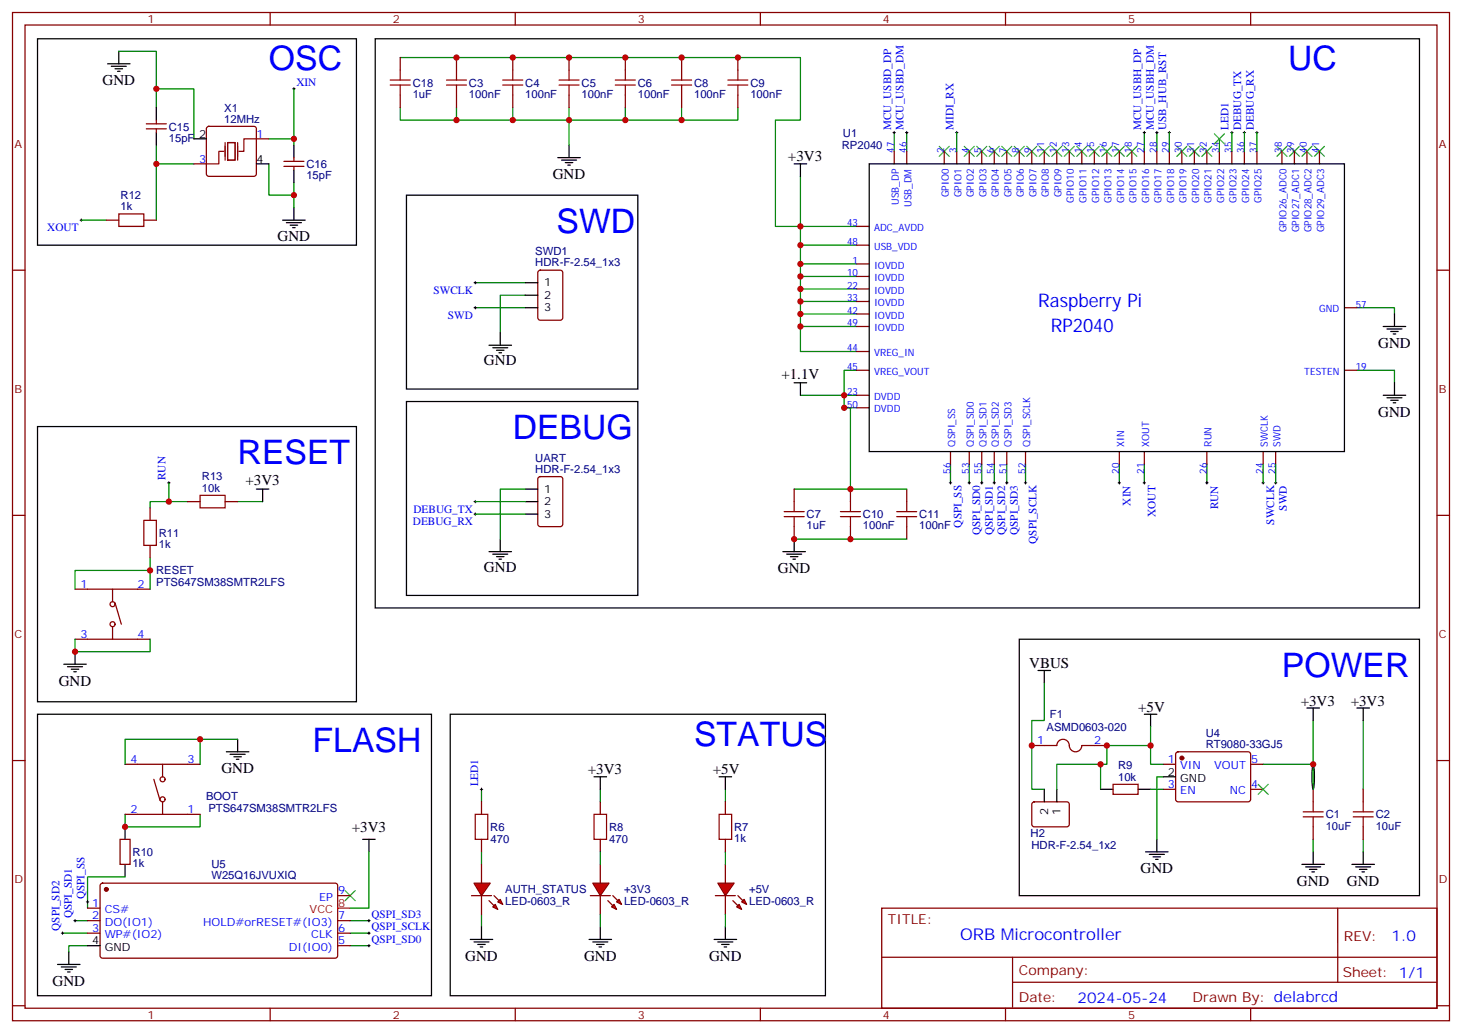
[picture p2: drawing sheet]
<svg xmlns="http://www.w3.org/2000/svg" width="412mm" height="292mm" viewBox="0 0 412 292" stroke-linecap="round" stroke-linejoin="round" font-family="sans-serif">
<g fill="none" stroke="#870000" stroke-width=".35">
<path d="M3.5 3.5h405.4v284.4h-405.4zM7.1 7.1h398.2v277.2h-398.2zM76.2 3.5v3.6M112.9 16.2v3.6M128.8 16.2v3.6M144.6 16.2v3.6M145.3 3.5v3.6M160.5 16.2v3.6M176.4 16.2v3.6M192.3 16.2v3.6M208.1 16.2v3.6M214.5 3.5v3.6"/>
<path d="M283.6 3.5v3.6M352.8 3.5v3.6M41.3 36.3h5.6M41.3 34.9h5.6M44.1 33.9v1M44.1 36.3v1.1M58.4 35.8l.5-.2h12.7l.5 .2 .2 .5v12.7l-.2 .5-.5 .2h-12.7l-.5-.2-.2-.5v-12.7zM72.3 39.2h3.5M112.9 26.8v3.5M128.8 26.8v3.5M144.6 26.8v3.5M160.5 26.8v3.5"/>
<path d="M176.4 26.8v3.5M192.3 26.8v3.5M208.1 26.8v3.5M54.7 46.2h3.5M80.1 46.9h5.6M80.1 45.5h5.6M82.9 44.4v1.1M82.9 46.9v1.1M252.2 42.7v3.5M255.8 42.7v3.5M266.3 42.7v3.5M269.9 42.7v3.5"/>
<path d="M273.4 42.7v3.5M276.9 42.7v3.5M280.5 42.7v3.5M284 42.7v3.5M287.5 42.7v3.5M291 42.7v3.5M294.6 42.7v3.5M298.1 42.7v3.5M301.6 42.7v3.5M305.2 42.7v3.5M308.7 42.7v3.5M312.2 42.7v3.5"/>
<path d="M315.7 42.7v3.5M319.3 42.7v3.5M322.8 42.7v3.5M326.3 42.7v3.5M329.8 42.7v3.5M333.4 42.7v3.5M336.9 42.7v3.5M340.4 42.7v3.5M344 42.7v3.5M347.5 42.7v3.5M351 42.7v3.5M354.5 42.7v3.5"/>
<path d="M361.6 42.7v3.5M365.1 42.7v3.5M368.7 42.7v3.5M372.2 42.7v3.5M3.5 76.2h3.6M241.7 69.1h3.5M241.7 63.9h3.5M241.7 78h3.5M241.7 74.4h3.5M405.3 76.2h3.6M241.7 92.1h3.5M241.7 99.1h3.5"/>
<path d="M241.7 88.5h3.5M241.7 85h3.5M241.7 81.5h3.5M379.2 86.8h3.6M241.7 115h3.5M241.7 104.4h3.5M241.7 111.5h3.5M379.2 104.4h3.6M224 137.9v3.6M239.9 137.9v3.6M255.8 137.9v3.6M268.1 127.4v3.5"/>
<path d="M273.4 127.4v3.5M276.9 127.4v3.5M280.5 127.4v3.5M284 127.4v3.5M289.3 127.4v3.5M315.7 127.4v3.5M322.8 127.4v3.5M340.4 127.4v3.5M356.3 127.4v3.5M359.8 127.4v3.5M3.5 145.3h3.6M224 148.5v3.5"/>
<path d="M239.9 148.5v3.5M255.8 148.5v3.5M405.3 145.3h3.6M21.2 166.2h21.1M31.7 166.2v3.5M31.7 176.7v3.6M32.5 170l1.7 6M21.2 180.3h21.1M3.5 214.5h3.6M35.3 215.5h21.1M43.4 219.8l1.8 6M45.9 215.5v3.6"/>
<path d="M291 210.3h7.1a1.82 1.82 0 0 1 2.1-1.8 1.82 1.82 0 0 1 1.5 2.2 1.76 1.76 0 0 0 1.9 1.3 1.76 1.76 0 0 0 1.6-1.7h7M328.1 215.5h3.5M331.8 212.2l.5-.2 20 .1 .5 .6-.1 13-.6 .4h-20.1l-.4-.7v-12.7zM352.8 215.5h3.5M405.3 214.5h3.6M33.9 236.7h2.8v7.1h-2.8zM35.3 229.7h21.1M45.9 226.1v3.6M291.3 226.3l.4-.2 9.5 .1 .4 .6v6l-.7 .4-9.4-.1-.5-.6v-5.7zM314 221.2h7v2.8h-7zM328.1 222.6h3.5M352.8 222.6h3.5"/>
<path d="M370.4 222.6v3.5M370.4 233.2v3.5M384.5 222.6v3.5M384.5 233.2v3.5M24.7 256.1h3.5M24.7 259.6h3.5M28.5 249.3l.4-.2h65.9l.4 .7v20l-.7 .4h-65.8l-.5-.7v-19.7zM95.2 259.6h3.6M95.2 252.6h3.6M248.7 256.1h156.6v28.2h-156.6zM377.3 256.1v20.9M24.7 263.2h3.5"/>
<path d="M95.2 263.2h3.6M95.2 266.7h3.6M248.7 270h156.5M285.6 277h119.6M285.6 270v14.1M3.5 283.6h3.6M76.2 284.3v3.6M145.3 284.3v3.6M214.5 284.3v3.6M283.6 284.3v3.6M352.8 284.3v3.6M405.3 283.6h3.6"/>
<circle cx="31.8" cy="170.4" r=".71"/>
<circle cx="31.8" cy="176" r=".71"/>
<circle cx="45.9" cy="219.8" r=".71"/>
<circle cx="45.9" cy="225.4" r=".71"/>
</g>
<g fill="none" stroke="#008700" stroke-width=".35">
<path d="M33.5 14.5h10.6v15.8M112.9 16.2h112.9v17.7h-7.1v30h7.1v-14.2M44.1 25h10.6v14.2M82.9 25v14.2h-7.1M82.9 39.2v1.7M112.9 30.3v3.6h95.2v-3.6M128.8 30.3v3.6M144.6 30.3v3.6M160.5 30.3v10.6M176.4 30.3v3.6M192.3 30.3v3.6M252.2 37.4v5.3"/>
<path d="M255.8 37.4v5.3M269.9 37.4v5.3M322.8 37.4v5.3M326.3 37.4v5.3M44.1 40.9v5.3M54.7 46.2h-10.6v15.9M75.8 46.2v8.8h7.1M82.9 51.5v7.1M22.9 62.1h7.1M225.8 74.4v24.7h15.9M225.8 69.1v5.3h15.9M225.8 78h15.9"/>
<path d="M241.7 63.9h-15.9v5.2h15.9M225.8 92.1h15.9M225.8 88.5h15.9M225.8 85h15.9M225.8 81.5h15.9M382.8 86.8h10.5v1.7M225.8 111.5h12.3v3.5h3.6M238.1 115h1.8v22.9h-15.9M241.7 104.4h-3.6v7.1h3.6M382.8 104.4h10.5v3.5M47.6 136.2v5.3M239.9 137.9h15.9"/>
<path d="M268.1 130.9v5.3M273.4 130.9v5.3M276.9 130.9v5.3M280.5 130.9v5.3M284 130.9v5.3M289.3 130.9v5.3M315.7 130.9v5.3M322.8 130.9v5.3M340.4 130.9v5.3M356.3 130.9v5.3M359.8 130.9v5.3M42.3 157.3v8.9"/>
<path d="M52.9 141.5h-10.6v1.7M67 141.5h7.1M224 152h31.8M42.3 160.9h-21.1v5.3M21.2 180.3v3.5h21.1v-3.5M294.6 192.6v10.6h-3.6v19.4h3.6M56.4 208.5v7M67 208.5h-31.7v7M310.4 215.5h-12.3v7.1M324.6 205v5.3M328.1 219.1h-1.8v17.6M328.1 215.5h-3.5v-5.2h-12.4v5.2h-1.8v7.1"/>
<path d="M370.4 203.2v12.3h-14.1M370.4 215.5v7.1M384.5 203.2v19.4M35.3 229.7v3.5h21.1v-3.5M135.8 222.6v3.5M324.6 222.6h3.5M370.4 236.7v3.5M384.5 236.7v3.5M21.2 259.6h3.5M35.3 247.3h-10.6v8.8M98.8 259.6h5.3M104.1 240.2v15.9h-5.3"/>
<path d="M135.8 240.2v3.6M135.8 257.9v3.5M17.6 263.2h7.1M24.7 266.7h-5.3v1.8M98.8 266.7h5.3M98.8 263.2h5.3"/>
</g>
<g fill="none" stroke="#000" stroke-width=".35">
<path d="M10.6 10.9h89.9v58.2h-89.9zM30.3 18h6.4M31.4 18.7h4.2M32.5 19.4h2.1M33.5 14.5v3.5M105.8 10.9h294.6v160.5h-294.6zM33.2 20.1h.7M44.1 30.3v3.6M44.1 37.4v3.5M54.7 39.2h3.5M72.3 46.2h3.5M82.9 40.9v3.5"/>
<path d="M82.9 48v3.5M82.9 58.6v3.5M157.3 44.4h6.4M158.4 45.2h4.2M159.5 45.9h2.1M160.2 46.6h.7M160.5 40.9v3.5M224 46.2h3.5M225.8 46.2v3.5M245.2 46.2h134v81.2h-134zM79.7 62.1h6.4M80.8 62.8h4.2"/>
<path d="M81.8 63.5h2.2M82.5 64.2h.8M390.2 92.1h6.3M391.2 92.8h4.3M392.3 93.5h2.1M393 94.2h.7M393.3 88.5v3.6M224 107.9h3.5M225.8 107.9v3.6M390.2 111.5h6.3M391.2 112.2h4.3M392.3 112.9h2.1"/>
<path d="M393 113.6h.7M393.3 107.9v3.6M10.6 120.3h89.9v77.6h-89.9zM72.3 137.9h3.5M74.1 137.9v3.6M220.8 155.6h6.4M221.9 156.3h4.2M223 157h2.1M223.7 157.7h.7M224 152v3.6M18 187.3h6.3M19 188h4.3"/>
<path d="M20.1 188.7h2.1M20.8 189.4h.7M21.2 183.8v3.5M287.5 180.3h112.9v72.3h-112.9zM292.8 189.1h3.5M294.6 189.1v3.5M368.7 199.7h3.5M370.4 199.7v3.5M382.8 199.7h3.5M384.5 199.7v3.5M10.6 201.4h111.1v79.4h-111.1zM63.9 212h6.3"/>
<path d="M64.9 212.7h4.2M66 213.4h2.1M66.7 214.1h.7M67 208.5v3.5M127 201.4h105.8v79.4h-105.8zM322.8 201.4h3.5M324.6 201.4v3.6M328.1 219.1h3.5M370.4 215.5a17.8 17.8 0 0 1 0 7.1 17.8 17.8 0 0 1 0-7.1zM35.3 233.2v3.5M102.3 236.7h3.5M104.1 236.7v3.5"/>
<path d="M294.6 222.6v3.5M298.1 222.6v3.5M310.4 222.6h3.6M321 222.6h3.6M326.3 236.7v3.5M35.3 243.8v3.5M323.1 240.2h6.4M324.2 240.9h4.2M325.3 241.7h2.1M326 242.4h.7M367.2 243.8h6.4M368.3 244.5h4.2"/>
<path d="M369.4 245.2h2.1M370.1 245.9h.7M370.4 240.2v3.6M381.4 243.8h6.3M382.4 244.5h4.2M383.5 245.2h2.1M384.2 245.9h.7M384.5 240.2v3.6M16.2 272h6.4M17.3 272.7h4.2M18.3 273.4h2.2M19 274.1h.8"/>
<path d="M19.4 268.5v3.5M24.7 266.7h3.5M132.6 264.9h6.4M133.7 265.6h4.2M134.8 266.3h2.1M135.5 267.1h.7M135.8 261.4v3.5"/>
</g>
<g fill="none" stroke="#3c3" stroke-width=".35">
<path d="M264.9 41.3l2.9 2.8M267.8 41.3l-2.9 2.8M272 41.3l2.8 2.8M274.8 41.3l-2.8 2.8M275.5 41.3l2.8 2.8M278.3 41.3l-2.8 2.8M279 41.3l2.9 2.8M281.9 41.3l-2.9 2.8M282.6 41.3l2.8 2.8M285.4 41.3l-2.8 2.8M286.1 41.3l2.8 2.8M288.9 41.3l-2.8 2.8"/>
<path d="M289.6 41.3l2.9 2.8M292.5 41.3l-2.9 2.8M293.2 41.3l2.8 2.8M296 41.3l-2.8 2.8M296.7 41.3l2.8 2.8M299.5 41.3l-2.8 2.8M300.2 41.3l2.8 2.8M303 41.3l-2.8 2.8M303.7 41.3l2.9 2.8M306.6 41.3l-2.9 2.8M307.3 41.3l2.8 2.8M310.1 41.3l-2.8 2.8"/>
<path d="M310.8 41.3l2.8 2.8M313.6 41.3l-2.8 2.8M314.3 41.3l2.8 2.8M317.1 41.3l-2.8 2.8M317.9 41.3l2.8 2.8M320.7 41.3l-2.8 2.8M332 41.3l2.8 2.8M334.8 41.3l-2.8 2.8M335.5 41.3l2.8 2.8M338.3 41.3l-2.8 2.8M339 41.3l2.8 2.8M341.8 41.3l-2.8 2.8"/>
<path d="M360.2 41.3l2.8 2.8M363 41.3l-2.8 2.8M363.7 41.3l2.8 2.8M366.5 41.3l-2.8 2.8M367.2 41.3l2.9 2.8M370.1 41.3l-2.9 2.8M370.8 41.3l2.8 2.8M373.6 41.3l-2.8 2.8M354.9 221.2l2.8 2.8M357.7 221.2l-2.8 2.8M97.4 251.2l2.8 2.8M100.2 251.2l-2.8 2.8"/>
</g>
<g fill="none" stroke="#000" stroke-width=".28">
<path d="M82.5 25h.8M82.9 24.7v.7M251.9 37.4h.7M252.2 37v.7M255.4 37.4h.7M255.8 37v.7M269.5 37.4h.7M269.9 37v.7M322.4 37.4h.7M322.8 37v.7M326 37.4h.7M326.3 37v.7"/>
<path d="M22.6 62.1h.7M22.9 61.7v.7M47.3 136.2h.7M47.6 135.8v.7M267.8 136.2h.7M268.1 135.8v.7M273 136.2h.8M273.4 135.8v.7M276.6 136.2h.7M276.9 135.8v.7M280.1 136.2h.7M280.5 135.8v.7"/>
<path d="M283.6 136.2h.7M284 135.8v.7M288.9 136.2h.7M289.3 135.8v.7M315.4 136.2h.7M315.7 135.8v.7M322.4 136.2h.7M322.8 135.8v.7M340.1 136.2h.7M340.4 135.8v.7M356 136.2h.7M356.3 135.8v.7"/>
<path d="M359.5 136.2h.7M359.8 135.8v.7M135.5 222.6h.7M135.8 222.2v.8M20.8 259.6h.7M21.2 259.3v.7M24.3 254.4h.7M24.7 254v.7M103.7 259.6h.7M104.1 259.3v.7M17.3 263.2h.7M17.6 262.8v.7"/>
<path d="M103.7 266.7h.7M103.7 263.2h.7M104.1 262.8v.7M104.1 266.3v.8"/>
</g>
<g fill="#870000" stroke="#870000" stroke-width=".35">
<circle cx="30" cy="250.8" r=".53"/>
<circle cx="333.4" cy="213.8" r=".53"/>
</g>
<path d="M95.2 256.1h3.6" fill="none" stroke="#f00" stroke-width=".35"/>
<path d="M72.3 39.2h-3.5v3.5h-1.4M63.1 42.7h-1.4v3.5h-3.5M63.5 40.2v5M64.2 40.2h2.1v5h-2.1zM67 40.2v5" fill="none" stroke="#870012" stroke-width=".35"/>
<g fill="none" stroke="#a10000" stroke-width=".35">
<path d="M112.9 19.8v2.8M128.8 19.8v2.8M144.6 19.8v2.8M160.5 19.8v2.8M176.4 19.8v2.8M192.3 19.8v2.8M208.1 19.8v2.8M110.1 24h5.6M110.1 22.6h5.6M112.9 24v2.8M125.9 24h5.7M125.9 22.6h5.7"/>
<path d="M128.8 24v2.8M141.8 24h5.7M141.8 22.6h5.7M144.6 24v2.8M157.7 24h5.6M157.7 22.6h5.6M160.5 24v2.8M173.6 24h5.6M173.6 22.6h5.6M176.4 24v2.8M189.4 24h5.7M189.4 22.6h5.7"/>
<path d="M192.3 24v2.8M205.3 24h5.7M205.3 22.6h5.7M208.1 24v2.8M221.2 145.7h5.6M221.2 144.3h5.6M224 141.5v2.8M224 145.7v2.8M237.1 145.7h5.6M237.1 144.3h5.6M239.9 141.5v2.8M239.9 145.7v2.8"/>
<path d="M252.9 145.7h5.7M252.9 144.3h5.7M255.8 141.5v2.8M255.8 145.7v2.8M367.6 229h5.6M367.6 230.4h5.6M370.4 226.1v2.9M370.4 230.4v2.8M381.7 229h5.6M381.7 230.4h5.6M384.5 226.1v2.9M384.5 230.4v2.8"/>
</g>
<g fill="#f00" stroke="#870000" stroke-width=".35">
<path d="M133.7 249.1h4.6l-2.5 3.5z"/>
<path d="M133 252.6h5.6z"/>
</g>
<g fill="#870000" stroke="#870000" stroke-width=".35">
<path d="M139.3 252.6l1.5 1.4z"/>
<path d="M137.9 254l1.4 1.4z"/>
</g>
<g fill="#f00" stroke="#870000" stroke-width=".35">
<path d="M140.4 254.4l.7-.8 .7 1.5z"/>
<path d="M139 255.8l.7-.7 .7 1.4z"/>
</g>
<path d="M135.8 243.8v5.3M135.8 252.6v5.3" fill="none" stroke="#870000" stroke-width=".35"/>
<g fill="#f00" stroke="#870000" stroke-width=".35">
<path d="M202.5 249.1h4.6l-2.5 3.5z"/>
<path d="M201.8 252.6h5.6z"/>
</g>
<g fill="#870000" stroke="#870000" stroke-width=".35">
<path d="M208.1 252.6l1.4 1.4z"/>
<path d="M206.7 254l1.4 1.4z"/>
</g>
<g fill="#f00" stroke="#870000" stroke-width=".35">
<path d="M209.2 254.4l.7-.8 .7 1.5z"/>
<path d="M207.8 255.8l.7-.7 .7 1.4z"/>
</g>
<path d="M151.9 76.4l.5-.2h5.6l.7 .4v13l-.4 .7h-5.9l-.7-.5v-12.9zM151.9 134.6l.5-.2h5.6l.7 .4v13l-.4 .7h-5.9l-.7-.4v-13zM135.8 226.1v3.6M135.8 236.7v3.5M169.3 226.1v3.6M169.3 236.7v3.5M204.6 226.1v3.6M204.6 236.7v3.5M204.6 243.8v5.3M204.6 252.6v5.3" fill="none" stroke="#870000" stroke-width=".35"/>
<path d="M347.5 37.4v5.3M351 37.4v5.3M354.5 37.4v5.3M134.1 79.7h14.1M134.1 86.8h14.1M148.2 83.3h-7.1v10.5M148.2 137.9h-7.1v14.1M134.1 145h14.1M204.6 222.6v3.5M204.6 240.2v3.6M204.6 257.9v3.5" fill="none" stroke="#008700" stroke-width=".35"/>
<g fill="none" stroke="#000" stroke-width=".35">
<path d="M114.7 55h65.2v54.7h-65.2zM148.2 79.7h3.5M137.9 97.4h6.4M139 98.1h4.2M140.1 98.8h2.1M140.8 99.5h.7M141.1 93.8v3.6M148.2 86.8h3.5M148.2 83.3h3.5M114.7 113.2h65.2v54.7h-65.2zM148.2 137.9h3.5M137.9 155.6h6.4"/>
<path d="M139 156.3h4.2M140.1 157h2.1M140.8 157.7h.7M141.1 152v3.6M148.2 145h3.5M148.2 141.5h3.5M202.8 219.1h3.6M204.6 219.1v3.5M201.4 264.9h6.4M202.5 265.6h4.2M203.6 266.3h2.1M204.3 267.1h.7"/>
<path d="M204.6 261.4v3.5"/>
</g>
<g fill="none" stroke="#000" stroke-width=".28">
<path d="M347.1 37.4h.7M347.5 37v.7M350.7 37.4h.7M351 37v.7M354.2 37.4h.7M354.5 37v.7M133.7 79.7h.7M134.1 79.4v.7M133.7 86.8h.7M134.1 86.4v.7M133.7 141.5h.7M133.7 145h.7"/>
<path d="M134.1 141.1v.7M134.1 144.6v.7"/>
</g>
<path d="M134.1 229.7h3.5v7h-3.5zM167.6 229.7h3.5v7h-3.5zM202.8 229.7h3.6v7h-3.6z" fill="none" stroke="#a10000" stroke-width=".35"/>
<g fill="#f00" stroke="#870000" stroke-width=".35">
<path d="M167.2 249.1h4.6l-2.5 3.5z"/>
<path d="M166.5 252.6h5.7z"/>
</g>
<g fill="#870000" stroke="#870000" stroke-width=".35">
<path d="M172.9 252.6l1.4 1.4z"/>
<path d="M171.4 254l1.5 1.4z"/>
</g>
<g fill="#f00" stroke="#870000" stroke-width=".35">
<path d="M173.9 254.4l.7-.8 .7 1.5z"/>
<path d="M172.5 255.8l.7-.7 .7 1.4z"/>
</g>
<path d="M30 62.1h3.5M40.6 62.1h3.5M42.3 143.2v3.6M42.3 153.8v3.5M52.9 141.5h3.5M63.5 141.5h3.5M169.3 243.8v5.3M169.3 252.6v5.3" fill="none" stroke="#870000" stroke-width=".35"/>
<path d="M329.8 37.4v5.3M344 39.2v3.5M134.1 141.5h14.1M169.3 222.6v3.5M169.3 240.2v3.6M169.3 257.9v3.5" fill="none" stroke="#008700" stroke-width=".35"/>
<path d="M167.6 219.1h3.5M169.3 219.1v3.5M166.2 264.9h6.3M167.2 265.6h4.2M168.3 266.3h2.1M169 267.1h.7M169.3 261.4v3.5" fill="none" stroke="#000" stroke-width=".35"/>
<path d="M33.5 60.3h7.1v3.6h-7.1zM56.4 139.7h7.1v3.5h-7.1zM40.6 146.8h3.5v7h-3.5z" fill="none" stroke="#a10000" stroke-width=".35"/>
<path d="M329.5 37.4h.7M329.8 37v.7" fill="none" stroke="#000" stroke-width=".28"/>
<path d="M342.5 37.7l2.9 2.9M345.4 37.7l-2.9 2.9" fill="none" stroke="#3c3" stroke-width=".35"/>
<g fill="#c00">
<circle cx="225.8" cy="69.1" r=".88"/>
<circle cx="225.8" cy="63.9" r=".88"/>
<circle cx="238.1" cy="111.5" r=".88"/>
<circle cx="238.1" cy="115" r=".88"/>
<circle cx="225.8" cy="74.4" r=".88"/>
<circle cx="225.8" cy="92.1" r=".88"/>
<circle cx="225.8" cy="88.5" r=".88"/>
<circle cx="225.8" cy="85" r=".88"/>
<circle cx="225.8" cy="81.5" r=".88"/>
<circle cx="225.8" cy="78" r=".88"/>
<circle cx="56.4" cy="208.5" r=".88"/>
<circle cx="35.3" cy="233.2" r=".88"/>
<circle cx="47.6" cy="141.5" r=".88"/>
<circle cx="21.2" cy="183.8" r=".88"/>
<circle cx="42.3" cy="160.9" r=".88"/>
<circle cx="82.9" cy="55" r=".88"/>
<circle cx="44.1" cy="25" r=".88"/>
<circle cx="44.1" cy="46.2" r=".88"/>
<circle cx="192.3" cy="33.9" r=".88"/>
<circle cx="176.4" cy="33.9" r=".88"/>
<circle cx="160.5" cy="33.9" r=".88"/>
<circle cx="144.6" cy="33.9" r=".88"/>
<circle cx="128.8" cy="33.9" r=".88"/>
<circle cx="312.2" cy="210.3" r=".88"/>
<circle cx="291" cy="210.3" r=".88"/>
<circle cx="310.4" cy="215.5" r=".88"/>
<circle cx="370.4" cy="215.5" r=".88"/>
<circle cx="324.6" cy="210.3" r=".88"/>
<circle cx="82.9" cy="39.2" r=".88"/>
<circle cx="128.8" cy="16.2" r=".88"/>
<circle cx="144.6" cy="16.2" r=".88"/>
<circle cx="160.5" cy="16.2" r=".88"/>
<circle cx="176.4" cy="16.2" r=".88"/>
<circle cx="192.3" cy="16.2" r=".88"/>
<circle cx="208.1" cy="16.2" r=".88"/>
<circle cx="239.9" cy="137.9" r=".88"/>
<circle cx="224" cy="152" r=".88"/>
<circle cx="239.9" cy="152" r=".88"/>
</g>
<g font-size="9.5" fill="#00f">
<text x="75.8" y="19.8">OSC</text>
<text x="363.4" y="19.8">UC</text>
<text x="157" y="65.6">SWD</text>
<text x="144.6" y="123.8">DEBUG</text>
<text x="67" y="130.9">RESET</text>
<text x="361.6" y="190.9">POWER</text>
<text x="88.2" y="212">FLASH</text>
<text x="195.8" y="210.3">STATUS</text>
</g>
<g font-size="5.3" fill="#00f">
<text x="292.9" y="86.5">Raspberry Pi</text>
<text x="296.4" y="93.5">RP2040</text>
</g>
<text font-size="4.6" fill="#00f" x="270.8" y="265.1">ORB Microcontroller</text>
<g font-size="4.2">
<text x="28.9" y="24.1">GND</text>
<text x="222.2" y="45.5">+3V3</text>
<text x="155.9" y="50.5">GND</text>
<text x="78.3" y="68.1">GND</text>
<text x="388.8" y="98.2">GND</text>
<text x="136.5" y="103">GND</text>
<text x="220.4" y="106.9">+1.1V</text>
<text x="388.8" y="117.6">GND</text>
<text x="69.2" y="136.9">+3V3</text>
<text x="136.5" y="161.2">GND</text>
<text x="219.4" y="161.7">GND</text>
<text x="290.3" y="188.4">VBUS</text>
<text x="16.6" y="193.4">GND</text>
<text x="321" y="200.7">+5V</text>
<text x="366.9" y="199">+3V3</text>
<text x="381" y="199">+3V3</text>
<text x="62.4" y="218.1">GND</text>
<text x="165.8" y="218.4">+3V3</text>
<text x="201.1" y="218.4">+5V</text>
<text x="99.2" y="234.6">+3V3</text>
<text x="321.7" y="246.2">GND</text>
<text x="365.8" y="249.8">GND</text>
<text x="379.9" y="249.8">GND</text>
<text x="131.2" y="271">GND</text>
<text x="164.8" y="271">GND</text>
<text x="200" y="271">GND</text>
<text x="14.8" y="278">GND</text>
</g>
<g font-size="4.2" fill="#00f">
<text x="392.5" y="265.4">1.0</text>
<text x="304" y="282.7">2024-05-24</text>
</g>
<g font-size="3.9" fill="#800">
<text x="250.5" y="260.7">TITLE:</text>
<text x="379.1" y="265.4">REV:</text>
<text x="287.4" y="274.9">Company:</text>
<text x="378.7" y="275.5">Sheet: 1/1</text>
<text x="287.4" y="282.6">Date:</text>
<text x="336.4" y="282.7">Drawn By: delabrcd</text>
</g>
<g font-size="3.2" fill="#800">
<text x="41.6" y="6.5">1</text>
<text x="110.8" y="6.5">2</text>
<text x="179.9" y="6.5">3</text>
<text x="249.1" y="6.5">4</text>
<text x="318.2" y="6.5">5</text>
<text x="4.1" y="41.6">A</text>
<text x="405.9" y="41.6">A</text>
<text x="4.1" y="110.8">B</text>
<text x="405.9" y="110.8">B</text>
<text x="4.1" y="179.9">C</text>
<text x="405.9" y="179.9">C</text>
<text x="4.1" y="249.1">D</text>
<text x="405.9" y="249.1">D</text>
<text x="41.6" y="287.3">1</text>
<text x="110.8" y="287.3">2</text>
<text x="179.9" y="287.3">3</text>
<text x="249.1" y="287.3">4</text>
<text x="318.2" y="287.3">5</text>
</g>
<g font-size="3.2" fill="#00f">
<text x="83.6" y="24.2">XIN</text>
<text x="72.3" y="38.8">1</text>
<text x="251.4" y="36.7" transform="rotate(-90 251.4 36.7)">MCU_USBD_DP</text>
<text x="254.9" y="36.7" transform="rotate(-90 254.9 36.7)">MCU_USBD_DM</text>
<text x="269" y="36.7" transform="rotate(-90 269 36.7)">MIDI_RX</text>
<text x="321.9" y="36.7" transform="rotate(-90 321.9 36.7)">MCU_USBH_DP</text>
<text x="325.4" y="36.7" transform="rotate(-90 325.4 36.7)">MCU_USBH_DM</text>
<text x="329" y="36.7" transform="rotate(-90 329 36.7)">USB_HUB_RST</text>
<text x="346.5" y="36.6" transform="rotate(-90 346.5 36.6)">LED1</text>
<text x="350.1" y="36.7" transform="rotate(-90 350.1 36.7)">DEBUG_TX</text>
<text x="353.7" y="36.7" transform="rotate(-90 353.7 36.7)">DEBUG_RX</text>
<text x="56.2" y="45.9">3</text>
<text x="13.3" y="65.3">XOUT</text>
<text x="122.3" y="82.8">SWCLK</text>
<text x="126.3" y="89.9">SWD</text>
<text x="46.7" y="135.4" transform="rotate(-90 46.7 135.4)">RUN</text>
<text x="318.9" y="142.6" transform="rotate(-90 318.9 142.6)">XIN</text>
<text x="343.6" y="143.6" transform="rotate(-90 343.6 143.6)">RUN</text>
<text x="116.5" y="148.1">DEBUG_RX</text>
<text x="116.6" y="144.6">DEBUG_TX</text>
<text x="271.2" y="148.8" transform="rotate(-90 271.2 148.8)">QSPI_SS</text>
<text x="326" y="145.8" transform="rotate(-90 326 145.8)">XOUT</text>
<text x="359.4" y="147.9" transform="rotate(-90 359.4 147.9)">SWCLK</text>
<text x="363" y="144" transform="rotate(-90 363 144)">SWD</text>
<text x="276.5" y="150.9" transform="rotate(-90 276.5 150.9)">QSPI_SD0</text>
<text x="280" y="150.9" transform="rotate(-90 280 150.9)">QSPI_SD1</text>
<text x="283.6" y="150.9" transform="rotate(-90 283.6 150.9)">QSPI_SD2</text>
<text x="287.1" y="150.9" transform="rotate(-90 287.1 150.9)">QSPI_SD3</text>
<text x="292.4" y="153.4" transform="rotate(-90 292.4 153.4)">QSPI_SCLK</text>
<text x="22.7" y="165.8">1</text>
<text x="38.8" y="165.8">2</text>
<text x="22.7" y="179.9">3</text>
<text x="38.8" y="179.9">4</text>
<text x="292.6" y="209.9">1</text>
<text x="308.7" y="209.9">2</text>
<text x="36.8" y="215.2">4</text>
<text x="52.9" y="215.2">3</text>
<text x="329.4" y="215.2">1</text>
<text x="353" y="215.2">5</text>
<text x="134.9" y="221.8" transform="rotate(-90 134.9 221.8)">LED1</text>
<text x="332.9" y="217">VIN</text>
<text x="342.5" y="217">VOUT</text>
<text x="329.4" y="222.2">3</text>
<text x="332.9" y="224">EN</text>
<text x="346.9" y="224">NC</text>
<text x="353" y="222.2">4</text>
<text x="36.8" y="229.3">2</text>
<text x="52.9" y="229.3">1</text>
<text x="23.8" y="253.6" transform="rotate(-90 23.8 253.6)">QSPI_SS</text>
<text x="26" y="255.8">1</text>
<text x="29.5" y="257.5">CS#</text>
<text x="90" y="254">EP</text>
<text x="95.4" y="252.2">9</text>
<text x="16.8" y="262.5" transform="rotate(-90 16.8 262.5)">QSPI_SD2</text>
<text x="20.3" y="258.9" transform="rotate(-90 20.3 258.9)">QSPI_SD1</text>
<text x="26" y="259.3">2</text>
<text x="26" y="262.8">3</text>
<text x="29.5" y="261.1">DO(IO1)</text>
<text x="57.3" y="261.1">HOLD#orRESET#(IO3)</text>
<text x="95.4" y="262.8">6</text>
<text x="95.4" y="259.3">7</text>
<text x="104.8" y="258.8">QSPI_SD3</text>
<text x="104.8" y="262.3">QSPI_SCLK</text>
<text x="29.5" y="264.6">WP#(IO2)</text>
<text x="81.4" y="268.1">DI(IO0)</text>
<text x="87.8" y="264.6">CLK</text>
<text x="95.4" y="266.3">5</text>
<text x="104.8" y="265.8">QSPI_SD0</text>
</g>
<g font-size="3.2" fill="#000080">
<text x="116.4" y="27.6">1uF</text>
<text x="116.4" y="24.5">C18</text>
<text x="132.3" y="27.6">100nF</text>
<text x="132.3" y="24.4">C3</text>
<text x="148.2" y="27.6">100nF</text>
<text x="148.2" y="24.4">C4</text>
<text x="164" y="27.6">100nF</text>
<text x="164" y="24.4">C5</text>
<text x="179.9" y="27.6">100nF</text>
<text x="179.9" y="24.4">C6</text>
<text x="195.8" y="27.6">100nF</text>
<text x="195.8" y="24.4">C8</text>
<text x="211.7" y="27.6">100nF</text>
<text x="211.7" y="24.4">C9</text>
<text x="63.2" y="34.6">12MHz</text>
<text x="63.2" y="31.5">X1</text>
<text x="47.6" y="39.9">15pF</text>
<text x="47.6" y="36.8">C15</text>
<text x="237.8" y="38.6">U1</text>
<text x="86.4" y="47.4">C16</text>
<text x="237.5" y="42.1">RP2040</text>
<text x="86.4" y="50.5">15pF</text>
<text x="34" y="59.3">1k</text>
<text x="34" y="56.1">R12</text>
<text x="151" y="72">SWD1</text>
<text x="151" y="75.1">HDR-F-2.54_1x3</text>
<text x="151" y="130.2">UART</text>
<text x="57" y="135.5">R13</text>
<text x="151" y="133.3">HDR-F-2.54_1x3</text>
<text x="57" y="138.6">10k</text>
<text x="227.5" y="149.3">1uF</text>
<text x="227.5" y="146.2">C7</text>
<text x="243.4" y="149.3">100nF</text>
<text x="243.4" y="146.1">C10</text>
<text x="259.3" y="149.3">100nF</text>
<text x="259.3" y="146.1">C11</text>
<text x="44.8" y="154.6">1k</text>
<text x="44.8" y="151.4">R11</text>
<text x="44.1" y="162">RESET</text>
<text x="44.1" y="165.2">PTS647SM38SMTR2LFS</text>
<text x="296.2" y="202.6">F1</text>
<text x="295.2" y="206.1">ASMD0603-020</text>
<text x="340.1" y="207.8">U4</text>
<text x="340.1" y="211">RT9080-33GJ5</text>
<text x="315.4" y="220.1">10k</text>
<text x="315.4" y="217">R9</text>
<text x="58.1" y="225.5">BOOT</text>
<text x="58.8" y="229">PTS647SM38SMTR2LFS</text>
<text x="373.9" y="230.8">C1</text>
<text x="388.1" y="230.8">C2</text>
<text x="138.3" y="234.3">R6</text>
<text x="138.4" y="237.9">470</text>
<text x="171.8" y="234.3">R8</text>
<text x="171.9" y="237.9">470</text>
<text x="207.1" y="237.5">1k</text>
<text x="207.1" y="234.3">R7</text>
<text x="290.7" y="236.1">H2</text>
<text x="291" y="239.5">HDR-F-2.54_1x2</text>
<text x="373.9" y="234">10uF</text>
<text x="388.1" y="234">10uF</text>
<text x="37.4" y="244.5">1k</text>
<text x="37.4" y="241.4">R10</text>
<text x="59.6" y="244.8">U5</text>
<text x="59.6" y="248">W25Q16JVUXIQ</text>
<text x="142.5" y="251.9">AUTH_STATUS</text>
<text x="176" y="251.9">+3V3</text>
<text x="211.3" y="251.9">+5V</text>
<text x="142.5" y="255.2">LED-0603_R</text>
<text x="176" y="255.2">LED-0603_R</text>
<text x="211.3" y="255.2">LED-0603_R</text>
</g>
<g font-size="3.2">
<text x="56.2" y="38.8">2</text>
<text x="72.3" y="45.9">4</text>
<text x="153.5" y="80.8">1</text>
<text x="153.5" y="87.8">3</text>
<text x="153.5" y="84.3">2</text>
<text x="153.5" y="139">1</text>
<text x="153.5" y="142.5">2</text>
<text x="153.5" y="146">3</text>
<text x="329.4" y="218.7">2</text>
<text x="332.9" y="220.5">GND</text>
<text x="295.6" y="229.9" transform="rotate(-90 295.6 229.9)">2</text>
<text x="299.2" y="229.9" transform="rotate(-90 299.2 229.9)">1</text>
<text x="26" y="266.3">4</text>
<text x="29.5" y="268.1">GND</text>
</g>
<g font-size="3.2" fill="#f00">
<text x="87.3" y="257.5">VCC</text>
<text x="95.4" y="255.8">8</text>
</g>
<g font-size="2.8" fill="#00f">
<text x="252.2" y="43" transform="rotate(-90 252.2 43)">47</text>
<text x="255.7" y="43" transform="rotate(-90 255.7 43)">46</text>
<text x="266.3" y="43" transform="rotate(-90 266.3 43)">2</text>
<text x="269.8" y="43" transform="rotate(-90 269.8 43)">3</text>
<text x="273.4" y="43" transform="rotate(-90 273.4 43)">4</text>
<text x="276.9" y="43" transform="rotate(-90 276.9 43)">5</text>
<text x="280.4" y="43" transform="rotate(-90 280.4 43)">6</text>
<text x="284" y="43" transform="rotate(-90 284 43)">7</text>
<text x="287.5" y="43" transform="rotate(-90 287.5 43)">8</text>
<text x="291" y="43" transform="rotate(-90 291 43)">9</text>
<text x="294.5" y="43" transform="rotate(-90 294.5 43)">11</text>
<text x="298.1" y="43" transform="rotate(-90 298.1 43)">12</text>
<text x="301.6" y="43" transform="rotate(-90 301.6 43)">13</text>
<text x="305.1" y="43" transform="rotate(-90 305.1 43)">14</text>
<text x="308.6" y="43" transform="rotate(-90 308.6 43)">15</text>
<text x="312.2" y="43" transform="rotate(-90 312.2 43)">16</text>
<text x="315.7" y="43" transform="rotate(-90 315.7 43)">17</text>
<text x="319.2" y="43" transform="rotate(-90 319.2 43)">18</text>
<text x="322.8" y="43" transform="rotate(-90 322.8 43)">27</text>
<text x="326.3" y="43" transform="rotate(-90 326.3 43)">28</text>
<text x="329.8" y="43" transform="rotate(-90 329.8 43)">29</text>
<text x="333.3" y="43" transform="rotate(-90 333.3 43)">30</text>
<text x="336.9" y="43" transform="rotate(-90 336.9 43)">31</text>
<text x="340.4" y="43" transform="rotate(-90 340.4 43)">32</text>
<text x="343.9" y="43" transform="rotate(-90 343.9 43)">34</text>
<text x="347.5" y="43" transform="rotate(-90 347.5 43)">35</text>
<text x="351" y="43" transform="rotate(-90 351 43)">36</text>
<text x="354.5" y="43" transform="rotate(-90 354.5 43)">37</text>
<text x="361.6" y="43" transform="rotate(-90 361.6 43)">38</text>
<text x="365.1" y="43" transform="rotate(-90 365.1 43)">39</text>
<text x="368.6" y="43" transform="rotate(-90 368.6 43)">40</text>
<text x="372.1" y="43" transform="rotate(-90 372.1 43)">41</text>
<text x="253.6" y="57.7" transform="rotate(-90 253.6 57.7)">USB_DP</text>
<text x="257.1" y="58.3" transform="rotate(-90 257.1 58.3)">USB_DM</text>
<text x="267.7" y="55.6" transform="rotate(-90 267.7 55.6)">GPIO0</text>
<text x="271.2" y="55.6" transform="rotate(-90 271.2 55.6)">GPIO1</text>
<text x="274.7" y="55.6" transform="rotate(-90 274.7 55.6)">GPIO2</text>
<text x="278.3" y="55.6" transform="rotate(-90 278.3 55.6)">GPIO3</text>
<text x="281.8" y="55.6" transform="rotate(-90 281.8 55.6)">GPIO4</text>
<text x="285.3" y="55.6" transform="rotate(-90 285.3 55.6)">GPIO5</text>
<text x="288.8" y="55.6" transform="rotate(-90 288.8 55.6)">GPIO6</text>
<text x="292.4" y="55.6" transform="rotate(-90 292.4 55.6)">GPIO7</text>
<text x="295.9" y="55.6" transform="rotate(-90 295.9 55.6)">GPIO8</text>
<text x="299.4" y="55.6" transform="rotate(-90 299.4 55.6)">GPIO9</text>
<text x="302.9" y="57.2" transform="rotate(-90 302.9 57.2)">GPIO10</text>
<text x="306.5" y="57.2" transform="rotate(-90 306.5 57.2)">GPIO11</text>
<text x="310" y="57.2" transform="rotate(-90 310 57.2)">GPIO12</text>
<text x="313.5" y="57.2" transform="rotate(-90 313.5 57.2)">GPIO13</text>
<text x="317.1" y="57.2" transform="rotate(-90 317.1 57.2)">GPIO14</text>
<text x="320.6" y="57.2" transform="rotate(-90 320.6 57.2)">GPIO15</text>
<text x="324.1" y="57.2" transform="rotate(-90 324.1 57.2)">GPIO16</text>
<text x="327.6" y="57.2" transform="rotate(-90 327.6 57.2)">GPIO17</text>
<text x="331.2" y="57.2" transform="rotate(-90 331.2 57.2)">GPIO18</text>
<text x="334.7" y="57.2" transform="rotate(-90 334.7 57.2)">GPIO19</text>
<text x="338.2" y="57.2" transform="rotate(-90 338.2 57.2)">GPIO20</text>
<text x="341.8" y="57.2" transform="rotate(-90 341.8 57.2)">GPIO21</text>
<text x="345.3" y="57.2" transform="rotate(-90 345.3 57.2)">GPIO22</text>
<text x="348.8" y="57.2" transform="rotate(-90 348.8 57.2)">GPIO23</text>
<text x="352.3" y="57.2" transform="rotate(-90 352.3 57.2)">GPIO24</text>
<text x="355.9" y="57.2" transform="rotate(-90 355.9 57.2)">GPIO25</text>
<text x="238.9" y="63.8">43</text>
<text x="246.6" y="65.2">ADC_AVDD</text>
<text x="362.9" y="65.6" transform="rotate(-90 362.9 65.6)">GPIO26_ADC0</text>
<text x="366.4" y="65.6" transform="rotate(-90 366.4 65.6)">GPIO27_ADC1</text>
<text x="370" y="65.6" transform="rotate(-90 370 65.6)">GPIO28_ADC2</text>
<text x="373.5" y="65.6" transform="rotate(-90 373.5 65.6)">GPIO29_ADC3</text>
<text x="238.9" y="69.1">48</text>
<text x="246.6" y="70.5">USB_VDD</text>
<text x="238.9" y="77.9">10</text>
<text x="240.5" y="74.4">1</text>
<text x="246.6" y="75.8">IOVDD</text>
<text x="238.9" y="81.5">22</text>
<text x="246.6" y="82.8">IOVDD</text>
<text x="246.6" y="79.3">IOVDD</text>
<text x="238.9" y="88.5">42</text>
<text x="238.9" y="85">33</text>
<text x="246.6" y="89.9">IOVDD</text>
<text x="246.6" y="86.3">IOVDD</text>
<text x="372.1" y="88.1">GND</text>
<text x="382.4" y="86.7">57</text>
<text x="238.9" y="92">49</text>
<text x="246.6" y="93.4">IOVDD</text>
<text x="238.9" y="99.1">44</text>
<text x="246.6" y="100.5">VREG_IN</text>
<text x="238.9" y="104.4">45</text>
<text x="246.6" y="105.7">VREG_VOUT</text>
<text x="367.9" y="105.7">TESTEN</text>
<text x="382.4" y="104.4">19</text>
<text x="238.9" y="111.4">23</text>
<text x="246.6" y="112.8">DVDD</text>
<text x="238.9" y="115">50</text>
<text x="246.6" y="116.3">DVDD</text>
<text x="269.4" y="125.9" transform="rotate(-90 269.4 125.9)">QSPI_SS</text>
<text x="274.7" y="125.9" transform="rotate(-90 274.7 125.9)">QSPI_SD0</text>
<text x="278.3" y="125.9" transform="rotate(-90 278.3 125.9)">QSPI_SD1</text>
<text x="281.8" y="125.9" transform="rotate(-90 281.8 125.9)">QSPI_SD2</text>
<text x="285.3" y="125.9" transform="rotate(-90 285.3 125.9)">QSPI_SD3</text>
<text x="290.6" y="125.9" transform="rotate(-90 290.6 125.9)">QSPI_SCLK</text>
<text x="317.1" y="125.9" transform="rotate(-90 317.1 125.9)">XIN</text>
<text x="324.1" y="125.9" transform="rotate(-90 324.1 125.9)">XOUT</text>
<text x="341.8" y="125.9" transform="rotate(-90 341.8 125.9)">RUN</text>
<text x="357.6" y="125.9" transform="rotate(-90 357.6 125.9)">SWCLK</text>
<text x="361.2" y="125.9" transform="rotate(-90 361.2 125.9)">SWD</text>
<text x="268.1" y="133.6" transform="rotate(-90 268.1 133.6)">56</text>
<text x="273.4" y="133.6" transform="rotate(-90 273.4 133.6)">53</text>
<text x="276.9" y="133.6" transform="rotate(-90 276.9 133.6)">55</text>
<text x="280.4" y="133.6" transform="rotate(-90 280.4 133.6)">54</text>
<text x="284" y="133.6" transform="rotate(-90 284 133.6)">51</text>
<text x="289.2" y="133.6" transform="rotate(-90 289.2 133.6)">52</text>
<text x="315.7" y="133.6" transform="rotate(-90 315.7 133.6)">20</text>
<text x="322.8" y="133.6" transform="rotate(-90 322.8 133.6)">21</text>
<text x="340.4" y="133.6" transform="rotate(-90 340.4 133.6)">26</text>
<text x="356.3" y="133.6" transform="rotate(-90 356.3 133.6)">24</text>
<text x="359.8" y="133.6" transform="rotate(-90 359.8 133.6)">25</text>
</g>
</svg>
